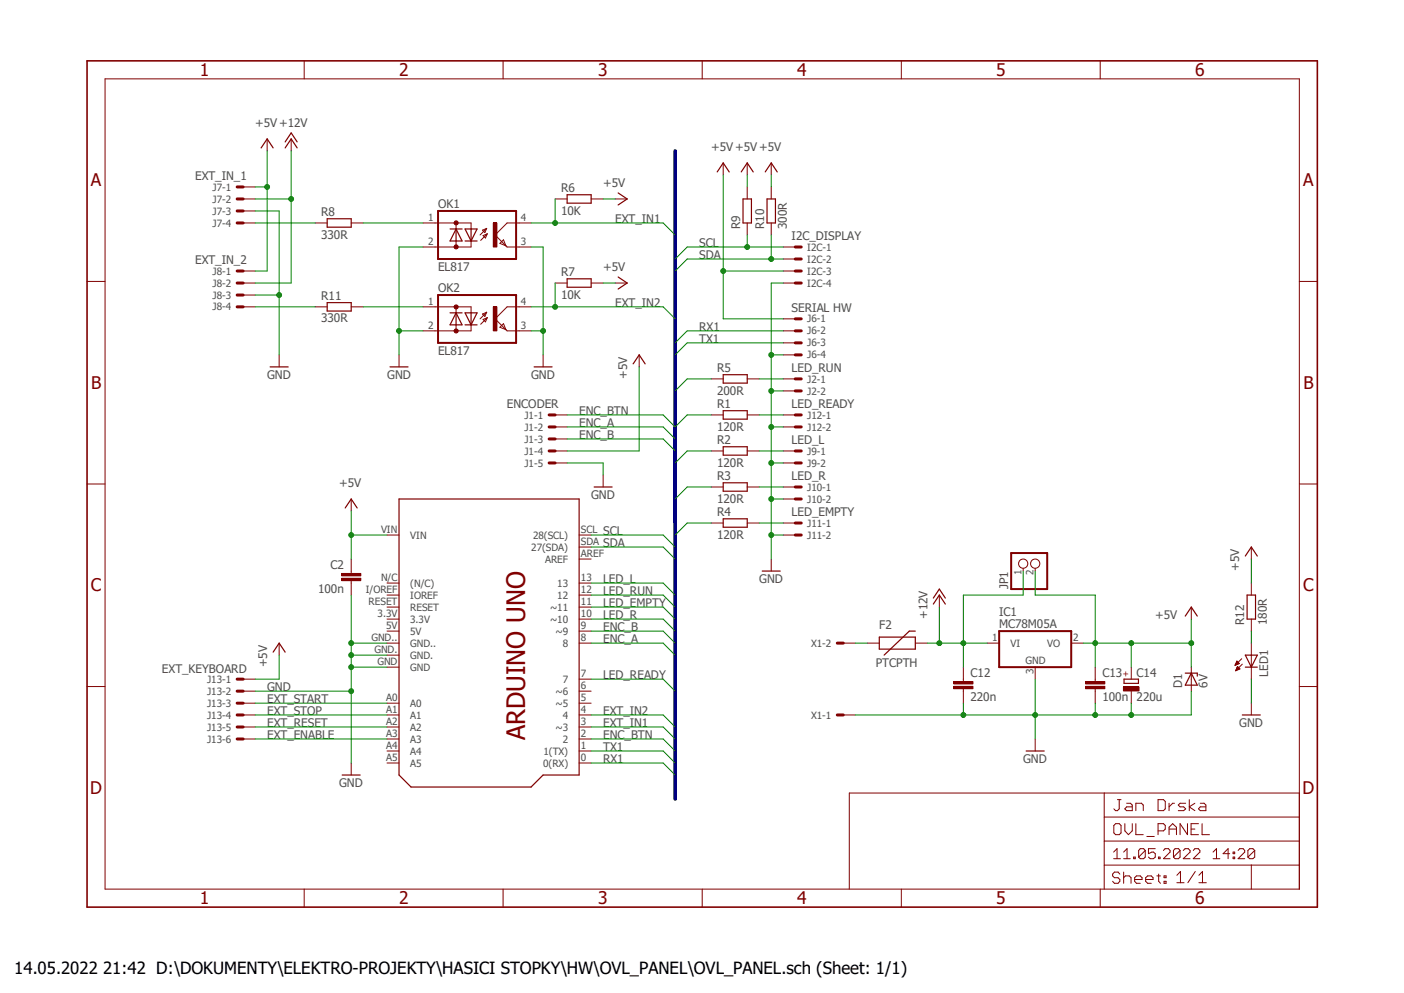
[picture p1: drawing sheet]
<svg xmlns="http://www.w3.org/2000/svg" width="297mm" height="210mm" viewBox="0 0 297 210" stroke-linecap="round" stroke-linejoin="round" font-family="sans-serif">
<path d="M17.9 12.5l261.2 179.9M279.1 12.5l-261.2 179.9" fill="none" stroke="#fff" stroke-width=".21"/>
<g fill="none" stroke="#800000" stroke-width=".21">
<path d="M22.2 16.7h252.7v171.3h-252.7zM64.3 12.9v3.8M106.4 12.9v3.8M148.5 12.9v3.8M190.7 12.9v3.8M232.7 12.9v3.8M18.4 59.5h3.8M274.9 59.5h3.8M18.4 102.4h3.8M274.9 102.4h3.8M74.3 120.8v.5M74.3 122.8v.5"/>
<path d="M18.4 145.2h3.8M274.9 145.2h3.8M233.6 167.7v20.3M233.6 177.9h41.3M233.6 172.8h41.3M236 174.2h.8l.4 .4v1.5l-.4 .4h-.8l-.4-.4v-1.5zM236.4 169.1h.8M236.8 169.1v2l-.4 .3h-.4l-.4-.3M238 174.2v1.5l.7 .8 .8-.8v-1.5M238.3 169.9h.8l.4 .4v1.1h-1.2l-.3-.3 .3-.5h1.2M240.3 171.4v-1.5h1.2l.4 .4v1.1M240.3 174.2v2.3h1.6"/>
<path d="M242.3 179.9v1.4l-.4 .3h-.7l-.3-.3M242.3 179.9l-.4-.4h-.7l-.3 .4v1.4M242.3 179.9l-1.4 1.4M242.6 176.9h1.6M244.4 179.5h-1.4v1.1l.7-.4h.3l.4 .4v.7l-.4 .3h-.7l-.3-.3M245 169.1h1.1l.4 .4v1.6l-.4 .3h-1.1zM245 175.7h1.1l.4-.4v-.7l-.4-.4h-1.1v2.3M246.1 179.9l.4-.4h.7l.3 .4v.3l-1.4 1.4h1.4M247.3 169.9v1.5M247.3 176.5v-1.5l.8-.8 .8 .8v1.5M247.3 175.3h1.6M248.5 169.9h-.4l-.8 .7"/>
<path d="M249.6 179.9v1.4l-.3 .3h-.7l-.4-.3M249.6 179.9l-.3-.4h-.7l-.4 .4v1.4M249.6 179.9l-1.4 1.4M250.3 179.9l.4-.4h.7l.4 .4v.3l-1.5 1.4h1.5M250.8 169.9h-1.2l-.3 .4 .3 .3h.8l.4 .5-.4 .3h-1.1M251.2 174.2v2.3l-1.6-2.3v2.3M251.6 169.1v2.3M252 175.3h.8M252.4 179.9l.4-.4h.7l.3 .4v.3l-1.4 1.4h1.4M252.8 169.9l-1.2 .7 1.2 .8M253.5 174.2h-1.5v2.3h1.5M253.9 169.9h.8l.4 .4v1.1h-1.2l-.4-.3 .4-.5h1.2"/>
<path d="M254.3 174.2v2.3h1.6M261.9 179.9l.4-.4h.7l.3 .4v.3l-1.4 1.4h1.4M265.4 179.9v1.4l-.4 .3h-.6l-.4-.3M265.4 179.9l-.4-.4h-.6l-.4 .4v1.4M265.4 179.9l-1.4 1.4M274.9 167.7h-95.2v20.3M64.3 188v3.9M106.4 188v3.9M148.5 188v3.9M190.7 188v3.9M232.7 188v3.9M233.6 183h41.3"/>
<path d="M235.6 180.2l.7-.7v2.1M235.6 181.6h1.4M236.9 184.9l-.4-.5h-.7l-.4 .5v.4l.4 .3h.7l.4 .4v.4l-.4 .4h-.7l-.4-.4M237.7 184.4v2.4M237.7 185.6l.4-.3h.8l.4 .3v1.2M237.7 180.2l.7-.7v2.1M237.7 181.6h1.4M239.8 181.3h.4v.3h-.4zM240 186h1.6v-.4l-.4-.3h-.8l-.4 .3v.8l.4 .4h.8M242.4 186h1.5v-.4l-.4-.3h-.7l-.4 .3v.8l.4 .4h.7M244.7 185.3h.8M245.1 181.3h.3v.3h-.3z"/>
<path d="M245.1 184.9v1.5l.4 .4M246.3 185.3h.4v.3h-.4zM246.3 186.4h.4v.4h-.4zM249 185.1l.7-.8v2.4M249 186.7h1.5M252.9 184.3l-1.6 2.4M253.6 186.7h1.6M253.6 185.1l.8-.8v2.4M256.6 181.6h1.5M256.6 180.2l.7-.7v2.1M260.1 180.6h-1.4l1.1-1.1v2.1M260.9 181.3h.3v.3h-.3z"/>
<path d="M260.9 180.2h.3v.4h-.3zM264.7 183v5"/>
</g>
<path d="M18.4 12.9h260.3v179h-260.3z" fill="none" stroke="#800000" stroke-width=".34"/>
<path d="M72.3 122.3h4v.5h-4z" fill-rule="evenodd" fill="#800000"/>
<path d="M72.3 122.3h4v.5h-4z" fill="none" stroke="#800000" stroke-width=".21"/>
<path d="M72.3 121.3h4v.5h-4z" fill-rule="evenodd" fill="#800000"/>
<path d="M74.3 118.2v2.6M72.3 121.3h4v.5h-4zM74.3 123.3v2.6M183.5 136h2.5M193.6 136h2.6M198.7 125.9v2.5M208.8 136h2.6M226.6 136h2.6M203.8 143.6v.5M203.8 145.7v.5M219 141.1v2.5M219 156.3v2.5" fill="none" stroke="#800000" stroke-width=".21"/>
<path d="M186 134.7h7.6v2.6h-7.6zM193.6 133.5h-1.2l-5.4 5.1M197.4 127.8l1.3-1.9 1.3 1.9M197.4 126.5l1.3-1.9 1.3 1.9M217.1 158.8h3.8" fill="none" stroke="#800000" stroke-width=".25"/>
<path d="M211.4 133.5h15.2v7.6h-15.2z" fill="none" stroke="#800000" stroke-width=".42"/>
<path d="M201.8 145.2h4v.5h-4z" fill-rule="evenodd" fill="#800000"/>
<path d="M201.8 145.2h4v.5h-4z" fill="none" stroke="#800000" stroke-width=".21"/>
<path d="M201.8 144.1h4v.6h-4z" fill-rule="evenodd" fill="#800000"/>
<path d="M201.8 144.1h4v.6h-4zM203.8 141.1v2.5M203.8 146.2v2.5M231.7 143.6v.5M231.7 145.7v.5" fill="none" stroke="#800000" stroke-width=".21"/>
<path d="M229.7 145.2h4v.5h-4z" fill-rule="evenodd" fill="#800000"/>
<path d="M229.7 145.2h4v.5h-4z" fill="none" stroke="#800000" stroke-width=".21"/>
<path d="M229.7 144.1h4v.6h-4z" fill-rule="evenodd" fill="#800000"/>
<path d="M229.7 144.1h4v.6h-4zM231.7 141.1v2.5M231.7 146.2v2.5" fill="none" stroke="#800000" stroke-width=".21"/>
<path d="M237.8 143.6h3v.9h-3z" fill="none" stroke="#800000" stroke-width=".25"/>
<path d="M237.7 145.3h3.3v.8h-3.3z" fill-rule="evenodd" fill="#800000"/>
<g fill="none" stroke="#800000" stroke-width=".21">
<path d="M51.4 39.5h2.6M56.5 29.4v2.5M61.6 29.4v2.5M153 34.5v2.5M158.1 34.5v2.5M158.1 39.5v2.6M163.2 34.5v2.5M163.2 39.5v2.6M51.4 42.1h2.6M51.4 59.9h2.6M51.4 47.2h2.6M51.4 44.6h2.6"/>
<path d="M51.4 57.3h2.6M66.7 47.2h2.5M74.3 47.2h2.5M92 47.2h7.7v1.2M96.5 47.2v1.2M96.5 51v1.2M99.7 51v1.2h-7.7M102.1 48.7l.9-.4-.4 .9zM102.2 49.8l.9-.4-.4 .9zM103 48.3l-1.4 1.4M103.1 49.4l-1.4 1.4M106.5 50.7l.5 1.3-1.3-.5z"/>
<path d="M109.8 47.2h-2.5l-2.6 2.5 2.6 2.5h2.5M117.4 42.1h2.6M117.4 59.9h2.6M125.1 42.1h2.5M125.1 59.9h2.5M130.1 42.1h2.6M130.1 59.9h2.6M158.1 47.2v2.5M163.2 47.2v2.5M165.7 52.2h2.5M165.7 54.8h2.5M165.7 59.9h2.5"/>
<path d="M165.7 57.3h2.5M51.4 64.9h2.6M51.4 62.4h2.6M59.1 75.1v2.5M66.7 64.9h2.5M74.3 64.9h2.5M84.4 75.1v2.5M114.9 75.1v2.5M135.2 75.1v2.5M165.7 67.4h2.5M165.7 70h2.5M165.7 72.5h2.5"/>
<path d="M165.7 75.1h2.5M117.4 87.8h2.6M117.4 90.3h2.6M117.4 92.8h2.6M117.4 95.4h2.6M117.4 97.9h2.6M150.5 87.8h2.5M150.5 95.4h2.5M150.5 80.1h2.5M158.1 87.8h2.5M158.1 95.4h2.5M158.1 80.1h2.5"/>
<path d="M165.7 87.8h2.5M165.7 90.3h2.5M165.7 95.4h2.5M165.7 97.9h2.5M165.7 80.1h2.5M165.7 82.7h2.5M74.3 105.5v2.6M81.9 113.2h2.5M122.5 113.2h2.6M122.5 115.7h2.6M122.5 118.2h2.6M127.6 100.5v2.5"/>
<path d="M150.5 103h2.5M150.5 110.6h2.5M158.1 103h2.5M158.1 110.6h2.5M163.2 118.2v2.6M165.7 113.2h2.5M165.7 103h2.5M165.7 105.5h2.5M165.7 110.6h2.5M264.7 115.7v2.5M59.1 136v2.6M81.9 136h2.5"/>
<path d="M81.9 123.3h2.5M81.9 125.9h2.5M81.9 128.4h2.5M81.9 130.9h2.5M81.9 133.5h2.5M81.9 138.6h2.5M122.5 136h2.6M122.5 123.3h2.6M122.5 125.9h2.6M122.5 128.4h2.6M122.5 130.9h2.6M122.5 133.5h2.6"/>
<path d="M178.4 136h2.5M216.5 120.2v.6M219 120.2v.6M252 128.4v2.5M261.6 140h.2M261.6 139.9h.1M261.7 139.8l.5 .5-.9 .4zM262.7 139.3l-1.4 1.4M264.7 123.3v2.6M264.7 130.9v2.6M264.7 136v7.6M51.4 151.2h2.6"/>
<path d="M51.4 143.6h2.6M51.4 146.2h2.6M51.4 148.7h2.6M51.4 153.8h2.6M51.4 156.3h2.6M81.9 151.2h2.5M81.9 141.1h2.5M81.9 148.7h2.5M81.9 153.8h2.5M81.9 156.3h2.5M81.9 158.8h2.5M122.5 151.2h2.6"/>
<path d="M122.5 143.6h2.6M122.5 146.2h2.6M122.5 148.7h2.6M122.5 153.8h2.6M122.5 156.3h2.6M122.5 158.8h2.6M178.4 151.2h2.5M237.7 145.3h3.3v.8h-3.3zM239.3 141.1v2.5M239.3 146.2v2.5M261.3 140.7h.1M261.3 140.6h.2"/>
<path d="M261.4 140.5h.3M261.4 140.4h.6M261.4 141.9h.1M261.5 140.3h.6M261.5 141.7h.1M261.5 141.6h.3M261.5 140.2h.5M261.5 141.6h.5M261.6 140.1h.3M261.6 141.5h.7M261.6 141.4h.7M261.6 141.3h.5"/>
<path d="M261.7 141.2h.3M261.7 141.1h.3M261.7 141.1h.2M261.8 141l.5 .5-.9 .4zM262.8 140.5l-1.4 1.4M264.7 148.7v2.5M74.3 161.4v2.5M81.9 161.4h2.5M122.5 161.4h2.6"/>
<circle cx="216.4" cy="119.2" r=".98"/>
<circle cx="219" cy="119.2" r=".98"/>
</g>
<g fill="none" stroke="#800000" stroke-width=".64">
<path d="M50.2 39.5h1.2M50.2 42.1h1.2M50.2 44.6h1.2M50.2 47.2h1.2M50.2 57.3h1.2M50.2 59.9h1.2M168.2 52.2h1.3M168.2 54.8h1.3M168.2 57.3h1.3M168.2 59.9h1.3M50.2 62.4h1.2M50.2 64.9h1.2"/>
<path d="M168.2 67.4h1.3M168.2 70h1.3M168.2 72.5h1.3M168.2 75.1h1.3M116.2 87.8h1.2M116.2 90.3h1.2M116.2 92.8h1.2M116.2 95.4h1.2M116.2 97.9h1.2M168.2 87.8h1.3M168.2 90.3h1.3M168.2 95.4h1.3"/>
<path d="M168.2 97.9h1.3M168.2 80.1h1.3M168.2 82.7h1.3M168.2 103h1.3M168.2 105.5h1.3M168.2 110.6h1.3M168.2 113.2h1.3M177.1 136h1.3M50.2 151.2h1.2M50.2 143.6h1.2M50.2 146.2h1.2M50.2 148.7h1.2"/>
<path d="M50.2 153.8h1.2M50.2 156.3h1.2M177.1 151.2h1.3"/>
</g>
<g fill="none" stroke="#800000" stroke-width=".25">
<path d="M55.2 31.3l1.3-1.9 1.3 1.9M60.3 31.3l1.3-1.9 1.3 1.9M60.3 30l1.3-1.9 1.3 1.9M151.7 36.4l1.3-1.9 1.3 1.9M156.8 36.4l1.3-1.9 1.2 1.9M161.9 36.4l1.3-1.9 1.2 1.9M69.2 46.3h5.1v1.7h-5.1zM95.2 48.4h2.5M96.5 48.4l1.2 2.6h-2.5zM96.5 48.4v2.6M98.4 48.4h2.5l-1.2 2.6zM98.4 51h2.5"/>
<path d="M99.7 48.4v2.6M120 41.2h5.1v1.8h-5.1zM120 59h5.1v1.7h-5.1zM130.8 40.8l1.9 1.3-1.9 1.2M130.8 58.6l1.9 1.3-1.9 1.2M157.2 42.1h1.8v5.1h-1.8zM162.3 42.1h1.7v5.1h-1.7zM57.1 77.6h3.9M69.2 64h5.1v1.8h-5.1zM82.5 77.6h3.8M113 77.6h3.8M133.9 77l1.3-1.9 1.3 1.9"/>
<path d="M153 79.2h5.1v1.8h-5.1zM153 86.9h5.1v1.7h-5.1zM153 94.5h5.1v1.8h-5.1zM73 107.4l1.3-1.9 1.3 1.9M84.4 105.5h38.1v58.4h-7.6l-2.5 2.6h-25.4l-2.6-2.6zM125.7 103h3.8M153 102.1h5.1v1.8h-5.1zM153 109.7h5.1v1.8h-5.1zM263.4 117.6l1.3-1.9 1.3 1.9M57.8 137.9l1.3-1.9 1.2 1.9M161.2 120.8h3.9M250.7 130.3l1.3-1.9 1.3 1.9"/>
<path d="M263.4 138.6h2.6l-1.3 2.5zM263.8 125.9h1.8v5h-1.8zM262.8 151.2h3.8M263.4 141.1h2.6M72.4 163.9h3.8"/>
</g>
<path d="M92.7 44.6h16.5v10.2h-16.5zM213.9 117h7.6v7.6h-7.6z" fill="none" stroke="#800000" stroke-width=".42"/>
<path d="M96.2 46.8l.3-.1 .3 .1 .1 .4-.1 .3-.3 .1-.3-.1-.1-.3h.5h-.5z" fill-rule="evenodd" fill="#800000"/>
<path d="M96.2 46.8l.3-.1 .3 .1 .1 .4-.1 .3-.3 .1-.3-.1-.1-.3h.5h-.5z" fill="none" stroke="#800000" stroke-width=".21"/>
<path d="M96.2 51.9l.3-.1 .3 .1 .1 .3-.1 .3-.3 .2-.3-.2-.1-.3h.5h-.5z" fill-rule="evenodd" fill="#800000"/>
<path d="M96.2 51.9l.3-.1 .3 .1 .1 .3-.1 .3-.3 .2-.3-.2-.1-.3h.5h-.5z" fill="none" stroke="#800000" stroke-width=".21"/>
<path d="M104.4 47.2h.7v5h-.7z" fill-rule="evenodd" fill="#800000"/>
<g fill="none" stroke="#800000" stroke-width=".21">
<path d="M89.5 47.2h2.5M89.5 52.2h2.5M104.4 47.2h.7v5h-.7zM109.8 47.2h2.6M109.8 52.2h2.6M92 64.9h7.7v1.3M96.5 64.9v1.3M96.5 68.7v1.3M99.7 68.7v1.3h-7.7M102.1 66.4l.9-.4-.4 .9zM102.2 67.6l.9-.4-.4 .9zM103 66l-1.4 1.4"/>
<path d="M103.1 67.2l-1.4 1.4M106.5 68.5l.5 1.2-1.3-.5zM109.8 64.9h-2.5l-2.6 2.5 2.6 2.6h2.5"/>
</g>
<path d="M92.7 62.4h16.5v10.1h-16.5z" fill="none" stroke="#800000" stroke-width=".42"/>
<path d="M95.2 66.2h2.5M96.5 66.2l1.2 2.5h-2.5zM96.5 66.2v2.5M98.4 66.2h2.5l-1.2 2.5zM98.4 68.7h2.5M99.7 66.2v2.5" fill="none" stroke="#800000" stroke-width=".25"/>
<path d="M96.2 64.6l.3-.1 .3 .1 .1 .3-.1 .3-.3 .2-.3-.2-.1-.3h.5h-.5z" fill-rule="evenodd" fill="#800000"/>
<path d="M96.2 64.6l.3-.1 .3 .1 .1 .3-.1 .3-.3 .2-.3-.2-.1-.3h.5h-.5z" fill="none" stroke="#800000" stroke-width=".21"/>
<path d="M96.2 69.7l.3-.1 .3 .1 .1 .3-.1 .3-.3 .1-.3-.1-.1-.3h.5h-.5z" fill-rule="evenodd" fill="#800000"/>
<path d="M96.2 69.7l.3-.1 .3 .1 .1 .3-.1 .3-.3 .1-.3-.1-.1-.3h.5h-.5z" fill="none" stroke="#800000" stroke-width=".21"/>
<path d="M104.4 64.9h.7v5.1h-.7z" fill-rule="evenodd" fill="#800000"/>
<path d="M89.5 64.9h2.5M89.5 70h2.5M104.4 64.9h.7v5.1h-.7zM109.8 64.9h2.6M109.8 70h2.6M252 141.1v5.1" fill="none" stroke="#800000" stroke-width=".21"/>
<path d="M250.7 142.4h2.6v.6M252 142.4l1.3 2.5h-2.6z" fill="none" stroke="#800000" stroke-width=".25"/>
<path d="M142.8 31.9v137.1" fill="none" stroke="#000080" stroke-width=".76"/>
<path d="M203.8 148.7v2.5h15.2M219 143.6v12.7" fill="none" stroke="#008000" stroke-width=".21"/>
<circle cx="219" cy="151.2" r=".51" fill="#008000"/>
<g fill="none" stroke="#008000" stroke-width=".21">
<path d="M231.7 148.7v2.5M239.3 148.7v2.5h-20.3"/>
<circle cx="219" cy="151.2" r=".51"/>
</g>
<circle cx="231.7" cy="151.2" r=".51" fill="#008000"/>
<g fill="none" stroke="#008000" stroke-width=".21">
<path d="M180.9 151.2h22.9"/>
<circle cx="231.7" cy="151.2" r=".51"/>
</g>
<circle cx="203.8" cy="151.2" r=".51" fill="#008000"/>
<g fill="none" stroke="#008000" stroke-width=".21">
<path d="M239.3 151.2h12.7"/>
<circle cx="203.8" cy="151.2" r=".51"/>
</g>
<circle cx="239.3" cy="151.2" r=".51" fill="#008000"/>
<g fill="none" stroke="#008000" stroke-width=".21">
<path d="M74.3 138.6h7.6M74.3 146.2v15.2M252 146.2v5"/>
<circle cx="239.3" cy="151.2" r=".51"/>
</g>
<circle cx="74.3" cy="138.6" r=".51" fill="#008000"/>
<g fill="none" stroke="#008000" stroke-width=".21">
<path d="M81.9 136h-7.6v10.2h-20.3"/>
<circle cx="74.3" cy="138.6" r=".51"/>
</g>
<circle cx="74.3" cy="146.2" r=".51" fill="#008000"/>
<g fill="none" stroke="#008000" stroke-width=".21">
<path d="M74.3 125.9v10.1"/>
<circle cx="74.3" cy="146.2" r=".51"/>
</g>
<circle cx="74.3" cy="136" r=".51" fill="#008000"/>
<g fill="none" stroke="#008000" stroke-width=".21">
<path d="M74.3 141.1h7.6"/>
<circle cx="74.3" cy="136" r=".51"/>
</g>
<circle cx="74.3" cy="141.1" r=".51" fill="#008000"/>
<g fill="none" stroke="#008000" stroke-width=".21">
<path d="M112.4 52.2h2.5v22.9M112.4 70h2.5"/>
<circle cx="74.3" cy="141.1" r=".51"/>
</g>
<circle cx="114.9" cy="70" r=".51" fill="#008000"/>
<g fill="none" stroke="#008000" stroke-width=".21">
<path d="M84.4 52.2v22.9"/>
<circle cx="114.9" cy="70" r=".51"/>
</g>
<circle cx="84.4" cy="70" r=".51" fill="#008000"/>
<g fill="none" stroke="#008000" stroke-width=".21">
<path d="M54 44.6h5.1v30.5M84.4 52.2h5.1M54 62.4h5.1M84.4 70h5.1"/>
<circle cx="84.4" cy="70" r=".51"/>
</g>
<circle cx="59.1" cy="62.4" r=".51" fill="#008000"/>
<g fill="none" stroke="#008000" stroke-width=".21">
<path d="M165.7 75.1h-2.5v43.1M163.2 113.2h2.5"/>
<circle cx="59.1" cy="62.4" r=".51"/>
</g>
<circle cx="163.1" cy="113.2" r=".51" fill="#008000"/>
<g fill="none" stroke="#008000" stroke-width=".21">
<path d="M163.2 105.5h2.5"/>
<circle cx="163.1" cy="113.2" r=".51"/>
</g>
<circle cx="163.1" cy="105.5" r=".51" fill="#008000"/>
<g fill="none" stroke="#008000" stroke-width=".21">
<path d="M163.2 97.9h2.5"/>
<circle cx="163.1" cy="105.5" r=".51"/>
</g>
<circle cx="163.1" cy="97.9" r=".51" fill="#008000"/>
<g fill="none" stroke="#008000" stroke-width=".21">
<path d="M163.2 90.3h2.5"/>
<circle cx="163.1" cy="97.9" r=".51"/>
</g>
<circle cx="163.1" cy="90.3" r=".51" fill="#008000"/>
<g fill="none" stroke="#008000" stroke-width=".21">
<path d="M163.2 82.7h2.5"/>
<circle cx="163.1" cy="90.3" r=".51"/>
</g>
<circle cx="163.1" cy="82.7" r=".51" fill="#008000"/>
<g fill="none" stroke="#008000" stroke-width=".21">
<path d="M165.7 59.9h-2.5v15.2"/>
<circle cx="163.1" cy="82.7" r=".51"/>
</g>
<circle cx="163.1" cy="75.1" r=".51" fill="#008000"/>
<g fill="none" stroke="#008000" stroke-width=".21">
<path d="M54 39.5h2.5M56.5 31.9v25.4h-2.5M120 97.9h7.6v2.6M264.7 118.2v5.1M264.7 143.6v5.1"/>
<circle cx="163.1" cy="75.1" r=".51"/>
</g>
<circle cx="56.5" cy="39.5" r=".51" fill="#008000"/>
<g fill="none" stroke="#008000" stroke-width=".21">
<path d="M158.1 37v2.5M163.2 37v2.5M127.6 42.1h2.5M127.6 59.9h2.5M229.2 136h10.1v5.1"/>
<circle cx="56.5" cy="39.5" r=".51"/>
</g>
<circle cx="231.7" cy="136" r=".51" fill="#008000"/>
<g fill="none" stroke="#008000" stroke-width=".21">
<path d="M231.7 136v5.1M239.3 136h12.7"/>
<circle cx="231.7" cy="136" r=".51"/>
</g>
<circle cx="239.3" cy="136" r=".51" fill="#008000"/>
<g fill="none" stroke="#008000" stroke-width=".21">
<path d="M219 120.8v5.1h12.7v10.1M252 130.9v10.2"/>
<circle cx="239.3" cy="136" r=".51"/>
</g>
<circle cx="252" cy="136" r=".51" fill="#008000"/>
<g fill="none" stroke="#008000" stroke-width=".21">
<path d="M153 37v30.4h12.7M153 57.3h12.7M59.1 138.6v5h-5.1"/>
<circle cx="252" cy="136" r=".51"/>
</g>
<circle cx="153" cy="57.3" r=".51" fill="#008000"/>
<g fill="none" stroke="#008000" stroke-width=".21">
<path d="M135.2 77.6v17.8h-15.2M74.3 108.1v10.1M74.3 113.2h7.6"/>
<circle cx="153" cy="57.3" r=".51"/>
</g>
<circle cx="74.3" cy="113.2" r=".51" fill="#008000"/>
<g fill="none" stroke="#008000" stroke-width=".21">
<path d="M198.7 128.4v7.6h-2.5"/>
<circle cx="74.3" cy="113.2" r=".51"/>
</g>
<circle cx="198.7" cy="136" r=".51" fill="#008000"/>
<g fill="none" stroke="#008000" stroke-width=".21">
<path d="M198.7 136h10.1M203.8 136v5.1"/>
<circle cx="198.7" cy="136" r=".51"/>
</g>
<circle cx="203.8" cy="136" r=".51" fill="#008000"/>
<g fill="none" stroke="#008000" stroke-width=".21">
<path d="M61.6 31.9v28h-7.6M54 42.1h7.6M216.5 120.8v5.1h-12.7v10.1"/>
<circle cx="203.8" cy="136" r=".51"/>
</g>
<circle cx="61.6" cy="42.1" r=".51" fill="#008000"/>
<g fill="none" stroke="#008000" stroke-width=".21">
<path d="M145.4 54.8h20.3M163.2 49.7v5.1M125.1 115.7h15.2l2.5 2.5M180.9 136h2.6"/>
<circle cx="61.6" cy="42.1" r=".51"/>
</g>
<circle cx="163.1" cy="54.8" r=".51" fill="#008000"/>
<g fill="none" stroke="#008000" stroke-width=".21">
<path d="M145.4 54.8l-2.6 2.5M145.4 52.2h20.3M158.1 49.7v2.5M125.1 113.2h15.2l2.5 2.5"/>
<circle cx="163.1" cy="54.8" r=".51"/>
</g>
<circle cx="158.1" cy="52.2" r=".51" fill="#008000"/>
<g fill="none" stroke="#008000" stroke-width=".21">
<path d="M117.4 42.1v5.1h22.9l2.5 2.5M145.4 52.2l-2.6 2.6M120 92.8h20.3l2.5 2.6M120 90.3h20.3l2.5 2.5M120 87.8h20.3l2.5 2.5M150.5 80.1h-5.1l-2.6 2.6M160.6 80.1h5.1M125.1 133.5h15.2l2.5 2.5M125.1 136h15.2l2.5 2.6M125.1 125.9h15.2l2.5 2.5M125.1 156.3h15.2l2.5 2.5"/>
<circle cx="158.1" cy="52.2" r=".51"/>
</g>
<circle cx="117.4" cy="47.2" r=".51" fill="#008000"/>
<g fill="none" stroke="#008000" stroke-width=".21">
<path d="M112.4 47.2h5M117.4 59.9v5h22.9l2.5 2.5M125.1 153.8h15.2l2.5 2.5"/>
<circle cx="117.4" cy="47.2" r=".51"/>
</g>
<circle cx="117.4" cy="64.9" r=".51" fill="#008000"/>
<g fill="none" stroke="#008000" stroke-width=".21">
<path d="M54 47.2h12.7M76.8 47.2h12.7M54 64.9h12.7M76.8 64.9h12.7M112.4 64.9h5M165.7 70h-20.3l-2.6 2.5M165.7 72.5h-20.3l-2.6 2.6M150.5 87.8h-5.1l-2.6 2.5M150.5 95.4h-5.1l-2.6 2.5M160.6 87.8h5.1M160.6 95.4h5.1M150.5 103h-5.1l-2.6 2.5"/>
<path d="M150.5 110.6h-5.1l-2.6 2.6M160.6 103h5.1M160.6 110.6h5.1M125.1 123.3h15.2l2.5 2.6M125.1 130.9h15.2l2.5 2.6M125.1 128.4h15.2l2.5 2.5M264.7 133.5v2.5M54 151.2h27.9M54 148.7h27.9M54 153.8h27.9M54 156.3h27.9M125.1 151.2h15.2l2.5 2.6"/>
<path d="M125.1 143.6h15.2l2.5 2.6M125.1 158.8h15.2l2.5 2.6M125.1 161.4h15.2l2.5 2.5"/>
<circle cx="117.4" cy="64.9" r=".51"/>
</g>
<text font-size="5.4" fill="#800000" x="111.1" y="156.5" transform="rotate(-90 111.1 156.5)">ARDUINO UNO</text>
<g font-size="3.7" fill="#800000">
<text x="42.3" y="16.1">1</text>
<text x="84.4" y="16.1">2</text>
<text x="126.5" y="16.1">3</text>
<text x="168.6" y="16.1">4</text>
<text x="210.7" y="16.1">5</text>
<text x="252.9" y="16.1">6</text>
<text x="19.2" y="39.4">A</text>
<text x="275.7" y="39.4">A</text>
<text x="19.3" y="82.3">B</text>
<text x="275.7" y="82.3">B</text>
<text x="19.2" y="125.1">C</text>
<text x="275.7" y="125.1">C</text>
<text x="19.1" y="167.9">D</text>
<text x="275.5" y="167.9">D</text>
<text x="42.3" y="191.3">1</text>
<text x="84.4" y="191.3">2</text>
<text x="126.5" y="191.3">3</text>
<text x="168.6" y="191.3">4</text>
<text x="210.7" y="191.3">5</text>
<text x="252.9" y="191.3">6</text>
</g>
<text font-size="3.6" x="3" y="206">14.05.2022 21:42 D:\DOKUMENTY\ELEKTRO-PROJEKTY\HASICI STOPKY\HW\OVL_PANEL\OVL_PANEL.sch (Sheet: 1/1)</text>
<g font-size="2.5" fill="#505050">
<text x="54" y="26.8">+5V+12V</text>
<text x="150.5" y="31.9">+5V+5V+5V</text>
<text x="41.3" y="38.1">EXT_IN_1</text>
<text x="118.7" y="40.6">R6</text>
<text x="127.6" y="39.5">+5V</text>
<text x="67.9" y="45.6">R8</text>
<text x="92.7" y="44">OK1</text>
<text x="118.7" y="45.4">10K</text>
<text x="130.1" y="47.2">EXT_IN1</text>
<text x="67.9" y="50.5">330R</text>
<text x="147.9" y="52.2">SCL</text>
<text x="156.6" y="48.4" transform="rotate(-90 156.6 48.4)">R9</text>
<text x="161.6" y="48.4" transform="rotate(-90 161.6 48.4)">R10</text>
<text x="166.5" y="48.4" transform="rotate(-90 166.5 48.4)">300R</text>
<text x="167.5" y="50.8">I2C_DISPLAY</text>
<text x="41.3" y="55.9">EXT_IN_2</text>
<text x="92.7" y="57.3">EL817</text>
<text x="118.7" y="58.3">R7</text>
<text x="127.6" y="57.3">+5V</text>
<text x="147.9" y="54.8">SDA</text>
<text x="67.9" y="63.4">R11</text>
<text x="92.7" y="61.8">OK2</text>
<text x="118.7" y="63.2">10K</text>
<text x="130.1" y="64.9">EXT_IN2</text>
<text x="67.9" y="68.2">330R</text>
<text x="147.9" y="70">RX1</text>
<text x="167.5" y="66">SERIAL HW</text>
<text x="92.7" y="75.1">EL817</text>
<text x="147.9" y="72.5">TX1</text>
<text x="56.5" y="80.1">GND</text>
<text x="81.9" y="80.1">GND</text>
<text x="112.4" y="80.1">GND</text>
<text x="132.7" y="80.1" transform="rotate(-90 132.7 80.1)">+5V</text>
<text x="151.7" y="83.4">200R</text>
<text x="151.7" y="78.7">R5</text>
<text x="167.5" y="78.7">LED_RUN</text>
<text x="107.2" y="86.4">ENCODER</text>
<text x="122.5" y="87.8">ENC_BTN</text>
<text x="151.7" y="86.3">R1</text>
<text x="167.5" y="86.4">LED_READY</text>
<text x="122.5" y="92.8">ENC_B</text>
<text x="122.5" y="90.3">ENC_A</text>
<text x="151.7" y="91.1">120R</text>
<text x="151.7" y="93.9">R2</text>
<text x="167.5" y="94">LED_L</text>
<text x="151.7" y="98.7">120R</text>
<text x="151.7" y="101.5">R3</text>
<text x="167.5" y="101.6">LED_R</text>
<text x="71.8" y="103">+5V</text>
<text x="125.1" y="105.5">GND</text>
<text x="151.7" y="106.3">120R</text>
<text x="127.6" y="113.2">SCL</text>
<text x="151.7" y="113.9">120R</text>
<text x="151.7" y="109.1">R4</text>
<text x="167.5" y="109.2">LED_EMPTY</text>
<text x="127.6" y="115.7">SDA</text>
<text x="67.3" y="125.5">100n</text>
<text x="69.9" y="120.4">C2</text>
<text x="127.6" y="125.9">LED_RUN</text>
<text x="127.6" y="123.3">LED_L</text>
<text x="160.6" y="123.3">GND</text>
<text x="213.3" y="124.6" transform="rotate(-90 213.3 124.6)">JP1</text>
<text x="262.2" y="120.8" transform="rotate(-90 262.2 120.8)">+5V</text>
<text x="127.6" y="130.9">LED_R</text>
<text x="127.6" y="128.4">LED_EMPTY</text>
<text x="196.2" y="130.9" transform="rotate(-90 196.2 130.9)">+12V</text>
<text x="211.4" y="130.3">IC1</text>
<text x="244.4" y="130.9">+5V</text>
<text x="127.6" y="133.5">ENC_B</text>
<text x="127.6" y="136">ENC_A</text>
<text x="186" y="133">F2</text>
<text x="211.4" y="132.8">MC78M05A</text>
<text x="263.2" y="132.2" transform="rotate(-90 263.2 132.2)">R12</text>
<text x="268" y="132.2" transform="rotate(-90 268 132.2)">180R</text>
<text x="34.2" y="142.2">EXT_KEYBOARD</text>
<text x="56.5" y="141.1" transform="rotate(-90 56.5 141.1)">+5V</text>
<text x="127.6" y="143.6">LED_READY</text>
<text x="185.3" y="141.1">PTCPTH</text>
<text x="205.3" y="143.3">C12</text>
<text x="233.2" y="143.3">C13</text>
<text x="240.5" y="143.1">C14</text>
<text x="268.3" y="143.1" transform="rotate(-90 268.3 143.1)">LED1</text>
<text x="56.5" y="146.2">GND</text>
<text x="56.5" y="148.7">EXT_START</text>
<text x="205.3" y="148.3">220n</text>
<text x="233.2" y="148.3">100n</text>
<text x="240.5" y="148.2">220u</text>
<text x="250.1" y="145.4" transform="rotate(-90 250.1 145.4)">D1</text>
<text x="255.4" y="145.4" transform="rotate(-90 255.4 145.4)">6V</text>
<text x="56.5" y="151.3">EXT_STOP</text>
<text x="56.5" y="153.8">EXT_RESET</text>
<text x="127.6" y="153.8">EXT_IN1</text>
<text x="127.6" y="151.3">EXT_IN2</text>
<text x="262.2" y="153.8">GND</text>
<text x="56.5" y="156.3">EXT_ENABLE</text>
<text x="127.6" y="156.3">ENC_BTN</text>
<text x="127.6" y="161.4">RX1</text>
<text x="127.6" y="158.8">TX1</text>
<text x="216.5" y="161.4">GND</text>
<text x="71.8" y="166.5">GND</text>
</g>
<g font-size="2.1" fill="#505050">
<text x="45" y="40.3">J7-1</text>
<text x="45" y="42.8">J7-2</text>
<text x="45" y="45.4">J7-3</text>
<text x="45" y="47.9">J7-4</text>
<text x="90.6" y="46.8">1</text>
<text x="110.2" y="46.8">4</text>
<text x="90.6" y="51.9">2</text>
<text x="110.2" y="51.9">3</text>
<text x="170.8" y="53">I2C-1</text>
<text x="45" y="58.1">J8-1</text>
<text x="170.8" y="55.5">I2C-2</text>
<text x="170.8" y="58.1">I2C-3</text>
<text x="45" y="60.6">J8-2</text>
<text x="45" y="63.2">J8-3</text>
<text x="45" y="65.7">J8-4</text>
<text x="90.6" y="64.6">1</text>
<text x="110.2" y="64.6">4</text>
<text x="170.8" y="60.6">I2C-4</text>
<text x="90.6" y="69.6">2</text>
<text x="110.2" y="69.6">3</text>
<text x="170.8" y="68.2">J6-1</text>
<text x="170.8" y="70.7">J6-2</text>
<text x="170.8" y="73.3">J6-3</text>
<text x="170.8" y="75.8">J6-4</text>
<text x="170.8" y="80.9">J2-1</text>
<text x="170.8" y="83.4">J2-2</text>
<text x="111" y="88.5">J1-1</text>
<text x="170.8" y="88.5">J12-1</text>
<text x="111" y="91.1">J1-2</text>
<text x="111" y="93.6">J1-3</text>
<text x="170.8" y="91.1">J12-2</text>
<text x="111" y="96.1">J1-4</text>
<text x="111" y="98.7">J1-5</text>
<text x="170.8" y="96.1">J9-1</text>
<text x="170.8" y="98.7">J9-2</text>
<text x="170.8" y="103.8">J10-1</text>
<text x="170.8" y="106.3">J10-2</text>
<text x="80.6" y="112.8">VIN</text>
<text x="86.8" y="113.9">VIN</text>
<text x="112.8" y="113.9">28(SCL)</text>
<text x="122.9" y="112.8">SCL</text>
<text x="170.8" y="111.4">J11-1</text>
<text x="170.8" y="113.9">J11-2</text>
<text x="112.4" y="116.5">27(SDA)</text>
<text x="115.3" y="119">AREF</text>
<text x="122.9" y="115.4">SDA</text>
<text x="122.9" y="117.9">AREF</text>
<text x="77.4" y="125.5">I/OREF</text>
<text x="80.6" y="122.9">N/C</text>
<text x="86.8" y="124.1">(N/C)</text>
<text x="117.9" y="124.1">13</text>
<text x="122.9" y="122.9">13</text>
<text x="122.9" y="125.5">12</text>
<text x="216.1" y="121.7" transform="rotate(-90 216.1 121.7)">1</text>
<text x="218.7" y="121.7" transform="rotate(-90 218.7 121.7)">2</text>
<text x="78" y="128">RESET</text>
<text x="79.9" y="130.6">3.3V</text>
<text x="86.8" y="131.7">3.3V</text>
<text x="86.8" y="129.2">RESET</text>
<text x="86.8" y="126.6">IOREF</text>
<text x="116.4" y="129.2">~11</text>
<text x="116.4" y="131.7">~10</text>
<text x="117.9" y="126.6">12</text>
<text x="122.9" y="128">11</text>
<text x="122.9" y="130.6">10</text>
<text x="78.6" y="135.6">GND..</text>
<text x="81.7" y="133.1">5V</text>
<text x="86.8" y="136.8">GND..</text>
<text x="86.8" y="134.2">5V</text>
<text x="117.5" y="134.2">~9</text>
<text x="119" y="136.8">8</text>
<text x="122.9" y="133.1">9</text>
<text x="122.9" y="135.6">8</text>
<text x="171.6" y="136.8">X1-2</text>
<text x="209.9" y="135.6">1</text>
<text x="213.7" y="136.8">VI</text>
<text x="221.5" y="136.8">VO</text>
<text x="227" y="135.6">2</text>
<text x="79.2" y="138.2">GND.</text>
<text x="79.8" y="140.7">GND</text>
<text x="86.8" y="141.9">GND</text>
<text x="86.8" y="139.3">GND.</text>
<text x="122.9" y="143.3">7</text>
<text x="217" y="140.3">GND</text>
<text x="218.7" y="142.6" transform="rotate(-90 218.7 142.6)">3</text>
<text x="43.8" y="144.4">J13-1</text>
<text x="43.8" y="146.9">J13-2</text>
<text x="43.8" y="149.5">J13-3</text>
<text x="81.7" y="148.3">A0</text>
<text x="86.8" y="149.5">A0</text>
<text x="117.5" y="146.9">~6</text>
<text x="117.5" y="149.5">~5</text>
<text x="119" y="144.4">7</text>
<text x="122.9" y="145.8">6</text>
<text x="122.9" y="148.3">5</text>
<text x="43.8" y="152">J13-4</text>
<text x="43.8" y="154.5">J13-5</text>
<text x="81.7" y="156">A3</text>
<text x="81.7" y="153.4">A2</text>
<text x="81.7" y="150.9">A1</text>
<text x="86.8" y="154.5">A2</text>
<text x="86.8" y="152">A1</text>
<text x="117.5" y="154.5">~3</text>
<text x="119" y="152">4</text>
<text x="122.9" y="150.9">4</text>
<text x="122.9" y="153.4">3</text>
<text x="122.9" y="156">2</text>
<text x="171.6" y="152">X1-1</text>
<text x="43.8" y="157.1">J13-6</text>
<text x="81.7" y="161">A5</text>
<text x="81.7" y="158.5">A4</text>
<text x="86.8" y="159.6">A4</text>
<text x="86.8" y="157.1">A3</text>
<text x="115" y="159.6">1(TX)</text>
<text x="119" y="157.1">2</text>
<text x="122.9" y="158.5">1</text>
<text x="122.9" y="161">0</text>
<text x="86.8" y="162.1">A5</text>
<text x="114.9" y="162.1">0(RX)</text>
</g>
<text font-size="1.8" fill="#800000" x="238.7" y="143.2" transform="rotate(-90 238.7 143.2)">+</text>
</svg>
